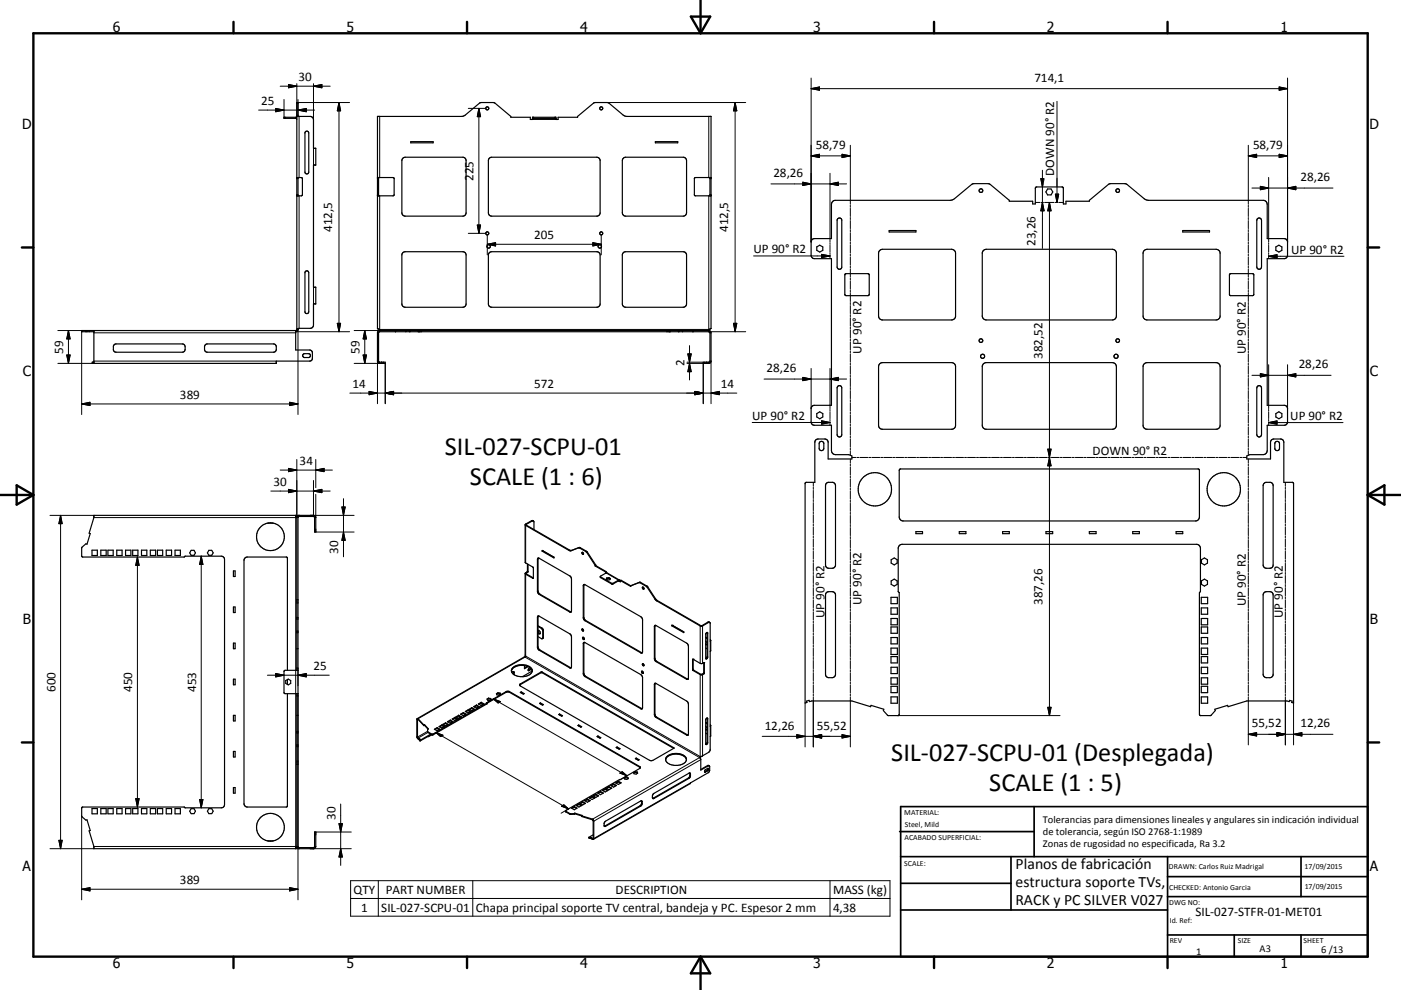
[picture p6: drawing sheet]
<svg xmlns="http://www.w3.org/2000/svg" width="420mm" height="297mm" viewBox="0 0 420 297" stroke-linecap="round" stroke-linejoin="round" font-family="sans-serif">
<g fill="none" stroke="#000" stroke-width=".36">
<path d="M89 34.9h4l.8 .4 .2 .6v8.6h.7v5h-.7v36.7h.7v5h-.7v6.3l-.2 .6-.6 .4-3.7 .1M89 35.3l-3.9-.1v.3h3.6l.3 .3M89.3 34.9v-4.1h-.3v68M91.7 39.4h.6l.3 .5v11.7a.57 .57 0 0 1-.6 .6 .57 .57 0 0 1-.6-.6v-11.7zM159.7 35.5h7M89 53.3h1.3l.4 .3-.1 5-.3 .2h-1.3M89.3 53.3v5.5M113.2 53.3h4.6l.4 .3-.1 5.1-4.9 .1M113.5 53.3v5.5M120.7 47.6l.8-.4h17.2l.8 .4 .2 .6v15.6l-.2 .7-.8 .3h-17.2l-.6-.2-.4-.8v-15.6zM123.1 42.5h6.8v.4h-6.8zM146.6 47.6l.8-.4 31.9 .1 .6 .9-.1 16.1-.9 .5-31.9-.1-.4-.2-.2-.7v-15.6z"/>
<path d="M186.8 47.6l.8-.4h17.2l.7 .2 .3 .8v15.6l-.2 .7-.8 .3h-17.2l-.6-.2-.4-.8v-15.6zM196.5 42.5h6.7v.4h-6.7zM212.8 53.3v5.5M213.2 53.3h-4.7l-.3 .3 .1 5.1 4.9 .1M314.1 56.7h1l.5 .9-.5 .9h-1l-.5-.9zM120.9 75.7l.6-.2h17.2l.7 .2 .3 .8v14.7l-.2 .6-.8 .4h-17.2l-.6-.2-.4-.8v-14.7zM146.6 75.9l.8-.4 31.9 .1 .5 .5 .1 .4-.1 15.1-.9 .6-31.9-.1-.4-.3-.2-.6v-14.7zM187 75.7l.6-.2h17.2l.7 .2 .3 .8v14.7l-.2 .6-.8 .4h-17.2l-.6-.2-.4-.8v-14.7zM244.9 74.1l.9-.5 .9 .5v1l-.9 .5-.9-.5zM249.7 60.4l.8-.3h34.4l1.3-.5 5.3-4.4 4.7-.1 .7 .2 5.7 4.8v.3h7v.8h.8v-4.7l.2-.3 7.9-.1 .3 .4v4.7h.8v-.8h7v-.3l5.9-4.9 4.7-.1 .7 .2 5.1 4.3 1.3 .5h34.4l.9 .4 .3 .8v10.3h5.3l.6 .4 .2 .6v4l-.4 .8-.6 .2h-5.1v44h5.1l.6 .2 .4 .8v4l-.2 .6-.6 .4h-5.3l-.1 8.1-.6 .6-.5 .1h-4l-.9 .4v.9h7.1v-5l.2-.6 .8-.4h2l.6 .2 .4 .8v12h2.6l.3 .4v65.8l-.5-.1 .1-.5-.8-.2-.1 .4-.7-.2h-12l-5.6 1.7-.1-.4-3.9 1.2 .1 .4-1.4 1.5-3.2-.2-.1-36.7 .3-.3v-13l-.3-.7-.9-.5-88.7 .1-.5 .4-.2 .7v13l.3 .3-.1 36.7-3.2 .2-1.5-1.5 .2-.4-3.9-1.2-.1 .4-5.6-1.7h-12l-.7 .2-.1-.4-.8 .2 .1 .5-.5 .1v-65.8l.3-.4h2.6v-12l.3-.8 .7-.2h2l.6 .2 .3 .4 .1 5.4h7.1v-.9l-.9-.4h-4l-.5-.1-.6-.6-.1-8.1h-5.3l-.6-.4-.2-.6v-4l.4-.8 .6-.2h5.1v-44h-5.1l-.6-.2-.4-.8v-4l.2-.6 .6-.4h5.3v-10.3zM251.2 65.6a.69 .69 0 0 1 .8-.1 .69 .69 0 0 1 .4 .6v14a.7 .7 0 0 1-.7 .7 .7 .7 0 0 1-.7-.7v-14zM263.7 75.2l.9-.4h20.7l.9 .4 .3 .8v18.8l-.3 .7-.9 .5h-20.7l-.7-.3-.5-.9v-18.8z"/>
<path d="M266.6 69.2h8v.4h-8zM294.7 75.2l1-.4 38.3 .1 .4 .3 .3 .8-.1 19.3-.4 .4-.7 .3-38.3-.1-.5-.4-.2-.7v-18.8zM343 75.2l.9-.4h20.7l.9 .4 .3 .8v18.8l-.3 .7-.9 .5h-20.7l-.7-.3-.5-.9v-18.8zM354.6 69.2h8v.4h-8zM377 65.6a.71 .71 0 0 1 .8-.1 .71 .71 0 0 1 .4 .6v14a.71 .71 0 0 1-.7 .7 .71 .71 0 0 1-.7-.7v-14zM382.5 74.1l.9-.5 .9 .5v1l-.9 .5-.9-.5zM25.8 99.2v.3M26.1 99.2v.3M26.7 99.2v.3M28.1 99.2v9.8M88.7 99.2h-64.2v.3h3.6M88.7 99.2v5.8l4.5 .1 .5 .7-.1 1.9-.4 .5-10.4 .1v.7h-55.2v-.3h.5"/>
<path d="M89 98.8h.3M89 98.8l-.3 .4M89 98.8h.1M89.3 98.8l-.2 .5-.4 .2M89.5 98.6l-.5 .2M89.5 98.6l-.2 .2M91.7 81.4h.6l.3 .4v11.7a.57 .57 0 0 1-.6 .6 .57 .57 0 0 1-.6-.6v-11.7zM113.8 99.5h98.7M113.8 99.5l-.3 .4v8.4l.3 .4M118.5 99.2v.3M118.6 99.2v.3M121.7 99.2v.3"/>
<path d="M125.7 99.2v.3M200.7 99.2v.3M204.6 99.2v.3M207.7 99.2v.3M207.8 99.2v.3M212.5 99.5l.3 .4v8.4l-.3 .4M213.1 98.6l-.6 .2v.7M213.1 98.6l.1-63.7h-25.6l-.7-.4-4.5-3.7h-3.9l-.6 .1-4.7 4v.3h-5.9v.6h-.6v-.6h-7v.6h-.7v-.6h-5.8v-.3l-5-4.1h-3.9l-.5 .1-4.3 3.6-.8 .4h-25.5v63.7l.6 .2v.7M213.1 98.6h.1M253.4 82.2l.3-.1 6.8 .1v6.3l-.3 .2-6.8-.1zM368.7 82.2l.3-.1 6.8 .1 .1 .3-.1 6.1h-7l-.2-.3zM27.8 108.7v.3"/>
<path d="M28 108.7v.3M34.4 103.3l20.3-.1 .7 .4 .1 1.3-.2 .5-.6 .3h-19.9l-.4-.1-.4-.5v-1.3zM61.6 103.4l.6-.2h19.8l.7 .4 .1 1.3-.2 .5-.6 .3h-19.8l-.6-.3-.3-.3v-1.3zM91 106.2l1.5-.1a.58 .58 0 0 1 .6 .6 .58 .58 0 0 1-.6 .6h-1.2a.58 .58 0 0 1-.5-.4 .58 .58 0 0 1 .2-.7zM113.8 109l-.5-.2-.1-.5v-8.4l.1-.5 .5-.2h98.7l.5 .2 .2 .5v8.4l-.2 .5-.5 .2M113.8 108.7h1.7v.3h-1.7M113.8 108.7v.3M114.4 108.7v.3M114.5 108.7v.3M115 108.7v.3M211.3 108.7v.3M211.8 108.7v.3"/>
<path d="M211.9 108.7v.3M212.5 108.7h-1.7v.3h1.7M212.5 108.7v.3M251.2 115.9a.69 .69 0 0 1 .8-.1 .69 .69 0 0 1 .4 .6v14a.7 .7 0 0 1-.7 .7 .7 .7 0 0 1-.7-.7v-14zM263.9 109l.7-.2h20.7l.7 .2 .5 1v17.6l-.3 .7-.9 .5h-20.7l-.7-.3-.5-.9v-17.6zM294.9 109l.8-.2 38.3 .1 .4 .4 .3 .7-.1 18.1-.6 .6-.5 .1-38.3-.1-.5-.4-.2-.7v-17.6zM343.2 109l.7-.2h20.7l.7 .2 .5 1v17.6l-.3 .7-.9 .5h-20.7l-.7-.3-.5-.9v-17.6zM377 115.9a.72 .72 0 0 1 .8-.1 .72 .72 0 0 1 .4 .6v14a.71 .71 0 0 1-.7 .7 .71 .71 0 0 1-.7-.7v-14zM244.9 124.1l.9-.6 .9 .6v1l-.9 .5-.9-.5zM245.8 132.6a.71 .71 0 0 1 .8-.1 .71 .71 0 0 1 .4 .6v1.4a.7 .7 0 0 1-.7 .7 .7 .7 0 0 1-.7-.7v-1.6zM382.5 132.6a.7 .7 0 0 1 .7-.1 .7 .7 0 0 1 .4 .6v1.4a.7 .7 0 0 1-.7 .7 .7 .7 0 0 1-.7-.7v-1.6zM382.5 124.1l.9-.6 .9 .6v1l-.9 .5-.9-.5z"/>
<path d="M80.2 157h1.7M88.7 154.6v.7h.3M88.7 154.9h.4M89 155.3v45.8M89.1 154.9l-.1 .4M89.7 154.6l-.6 .3M94 154.9h-4.3l-.4 .4v98.7l.4 .3h4.3M94 154.6v.3M94 154.6l.5 .2 .2 .5v4.3h-.4v-4.3l-.3-.4M94 154.6h-65.9v.7l-1.4 4.7 .4 .1-1 3.2-.3-.1-1.3 1.2v2.4l.3 .3h30.4l.3-.2h10.8l.7 .2 .3 .8-.1 73.9-.2 .3-.7 .3h-10.8l-.3-.3h-30.5l-.2 .4v2.4l1.3 1.2 .3-.1 1 3.2-.4 .1 1.4 4.7v.6h65.9M157.5 157.5l13.1 7.7 .5 .1 2.8-1 2.1 1.2 2.6 4.1M157.7 157.4v.1"/>
<path d="M157.7 157.5l13.5 7.7M159.9 156.3l-.5-.1-1.9 1.2-.1 11.3 2.5 1.5v3.2M159.9 156.3l-2.2 1.1M159.9 156.3l.2 .3v2.3M247.7 145.1l.6-.4h1.4l.6 .4 .2 .6v23.8l-.4 .8-.6 .2-1.6-.2-.4-.8v-23.8zM269.7 140.8l89.5-.1 .4 .4v14.3l-.5 .6-.7 .3h-87.9l-.7-.5-.2-.7v-14zM274.6 159.5h2v.6h-2zM287.6 159.5h2v.6h-2zM300.6 159.5h2v.6h-2zM313.6 159.5h2v.6h-2zM326.6 159.5h2v.6h-2zM339.6 159.5h2v.6h-2z"/>
<path d="M352.6 159.5h2v.6h-2zM378.9 145.1l.6-.4h1.4l.6 .4 .2 .6v23.8l-.4 .8-.6 .2-1.6-.2-.4-.8v-23.8zM27.6 165.1h1.6v1.6h-1.6zM30.2 165.1h1.6v1.6h-1.6zM32.4 165.1h1.5v1.6h-1.5zM35 165.1h1.6v1.6h-1.6zM37.6 165.1h1.6v1.6h-1.6zM39.8 165.1h1.6v1.6h-1.6zM42.4 165.1h1.6v1.6h-1.6zM45.1 165.1h1.6v1.6h-1.6zM47.2 165.1h1.6v1.6h-1.6zM49.8 165.1h1.6v1.6h-1.6z"/>
<path d="M52.5 165.1h1.6v1.6h-1.6zM57.3 165.1h.9l.4 .8-.4 .7h-.9l-.4-.7zM62.6 165.1h.9l.4 .8-.4 .7h-.9l-.4-.7zM70 171.3h.5v1.7h-.5zM157.5 172.1l2.2 1.4 .2-.1M157.7 172.1h.1M157.7 172.1l2.2 1.3M158.1 169.2v2.1l-.6 .7v25.1l-32.4 18.5M158.3 169.3v2.2l-.6 .6M161.4 167.4l.1 10.4 .3 .4 9.5 5.4M161.4 167.4l-.3 .4 .2 10.1 .4 .4 9.1 5.3 .5-.1M161.4 167.4l9.8 5.8 .1 10.3"/>
<path d="M162.5 165.1l3.6 2.1v.2l-3.6-2zM162.7 165.3l3.4 1.9M162.7 165.3l-.2 .1M162.7 165.2v.1M162.9 165.3v.1M171.2 165.2l2.5-.9 2 1.2 2.8 4.2M174.5 165.8a.29 .29 0 0 1 .4 .1 .29 .29 0 0 1-.2 .4zM174.6 165.7l.3 .5M174.9 175.4l.4-.1 16.9 9.8 .4 .9-.1 9.9h-.4l-17-9.9-.2-.7zM175.1 175.3l-.1 9.9 .3 .7 17.3 9.9M178.5 169.8l3.1 1.8M178.5 169.7v.1"/>
<path d="M178.6 169.6v.1M178.6 169.6l-.1 .1M178.6 169.7l3.1 1.8M178.6 169.7l-.1 .1M180 173v.3l3.5 1.9 2.1-1M180 173h.1M180 173v.1M180 173.1l3.5 1.9 2.1-1 .2 .2M181.6 171.6v.4M181.7 171.9l-1.7 1.1M181.7 171.9l4 2.1M181.7 171.5v.4"/>
<path d="M181.7 171.5l-.1 .1M181.9 173.6l-.1 .2M181.9 173.4v.2M182.6 173.3v.2M182.6 173.5l.3 .2M182.6 173.5l-.7 .1M182.6 173.3l.4 .3-.2 .3-.6 .1-.4-.3 .1-.3M182.6 173.3l-.7 .1M185.6 174.2v.1M185.6 174.3v.1M185.8 174.2l-.2 .2M185.8 174.2l.2 .2"/>
<path d="M186 174.1l3.1 1.8v-.1M186 174.1v.5l-.4-.2M186 174.1l.2-.1 2.9 1.8M189.1 175.8l2.9-1.1 2.2 1.3 2.9 4.2 13 7.5h.4l1.9-1.1 .4 .1M189.2 175.7l-.1 .1M191.6 174.8l2.4 1.3 2.7 4.1 13.2 7.6h.7l2.2-1.1M192.8 176.1a.3 .3 0 0 0-.2 .4 .3 .3 0 0 0 .5 .1M192.8 176.1l.3 .5M192.8 176.1l.3 .6M247.9 177.7l1.8-.2 .6 .4 .2 .6v23.8l-.2 .6-.8 .4-1.4-.1-.5-.5-.1-.4v-23.8zM267.1 179.2h1.9v1.9h-1.9zM267.2 167.9l.9-.5 .9 .5v1l-.9 .6-.9-.6z"/>
<path d="M267.2 174.3l.9-.6 .9 .6v1l-.9 .5-.9-.5zM360.2 179.2h1.9v1.9h-1.9zM360.2 174.3l.9-.6 .9 .6v1l-.9 .5-.9-.5zM360.2 167.9l.9-.5 .9 .5v1l-.9 .6-.9-.6zM379.1 177.7l1.8-.2 .6 .4 .2 .6v23.8l-.2 .6-.8 .4-1.4-.1-.4-.3-.2-.6v-23.8zM70 192.9h.5v1.7h-.5zM70 182.1h.5v1.7h-.5zM89 194.6h.3M157.2 199.7v.9l1.1-.6M158.1 199.9l-.9 .5M161.3 187.7l1.6 1.2v2.3l-.3 .4M161.3 187.9l1 .6 .4 .5-.1 2.6"/>
<path d="M161.3 189.1h.3l.4 .5v.5l-.4 .1M161.3 189.8l.3 .4M161.3 191l1.3 .6M161.4 189.1v.5M161.4 189.6h-.1M161.4 189.6l.4 .5M161.4 184.8l.1 9.8 9.8 5.7M161.4 184.8l-.3 .4 .2 9.5 9.5 5.7 .5-.1M161.4 184.8l9.8 5.7 .1 9.8M161.8 190.1l-.2 .1M162 190.1h-.2M174.6 188.7l.3 .5"/>
<path d="M174.6 188.7l-.1 .1a.33 .33 0 0 0 0 .4 .33 .33 0 0 0 .4 0M174.8 191.2l.4 .6M174.9 192.8l.4-.1 16.9 9.8 .4 .8-.1 9.4-.4-.1-17-9.8-.2-.7zM175.1 192.7l-.1 9.3 .3 .7 17.3 9.9M192.8 199.1l.3 .5M196.4 187.6l-.2 .4 .1 10.1 9.6 5.7 .4-.1M196.4 187.6l9.7 5.6 .3 .7-.1 9.8M196.4 187.6l.1 10.4 9.8 5.7M201.4 187.5l3.6 2.1v.2l-3.6-2zM201.4 187.8l.2-.2 3.4 2M207.8 197.8l.1 3.1 2.4 1.4 .7-.5v-3M207.8 197.8h-.2l.1 3.2 2.4 1.4h.5l.6-.5-.1-3.1"/>
<path d="M207.8 197.8l2.3 1.3 .9-.3M211 198.8h.1M211.1 198.8h.1M211.6 192.4h.1M211.6 193l.2 .3M211.6 193.4h.1M211.6 194.4l.4 .2M211.6 191.3l.4 .3M211.6 191.1l.4 .3M211.6 192.4l.4 .5M211.8 193.3l-.2 .1M211.9 189.7l-.3 .5v7.4"/>
<path d="M211.9 189.7l.3 .2v7.2a.4 .4 0 0 1-.2 .5 .4 .4 0 0 1-.4 0M212 189.7v7.3l-.4 .6M212 193.3h-.2M212 193.4h-.4M212.8 186.7l.1 5.6 .2-.1M212.9 191.9l.2 .2-.2 25.8 .2-.2M267.1 182.4h1.9v1.9h-1.9zM267.1 185.6h1.9v1.9h-1.9zM267.1 188.1h1.9v1.9h-1.9zM267.1 191.3h1.9v1.9h-1.9zM267.1 194.4h1.9v1.9h-1.9zM267.1 197h1.9v1.9h-1.9z"/>
<path d="M360.2 182.4h1.9v1.9h-1.9zM360.2 185.6h1.9v1.9h-1.9zM360.2 188.1h1.9v1.9h-1.9zM360.2 191.3h1.9v1.9h-1.9zM360.2 194.4h1.9v1.9h-1.9zM360.2 197h1.9v1.9h-1.9zM70 203.8h.5v1.6h-.5zM70 214.6h.5v1.7h-.5zM85.7 204.2l.7-.5 .8 .5v.8l-.8 .5-.7-.5zM86.2 201.1l-.1-33.8-.3-.2-12.1 .1-.5 .9v73l.5 .9 12.1 .1 .3-.2 .1-33.8M86.2 203.9v1.4M89 208.1v45.9"/>
<path d="M89 214.6h.3M89 200.4h.3M89 208.8h.3M89.3 201.1h-3.8l-.4 .4 .1 6.4 .3 .2h3.8M125.3 215.6l1.8 1.9M125.3 215.6v.2M125.3 215.8l1.8 1.9M125.3 215.6l-.3 .2v5.2l.3 .6M125.3 215.8l-.1 .1v5.2l.1 .3M127.1 217.5v.2M127.3 217.4l1.2 1.3-.3 .1v.9l1.6 .8 16.2-9.3v-.4l5.7-3.3 .9-.1 39.2 22.6 .2 .4M127.3 217.4l-.2 .1"/>
<path d="M127.3 217.4v.2M127.3 217.6l1 1.1M127.3 217.6l-.2 .1M128.2 219.5l1.6 .7 21.9-12.5 .9-.1 39.4 22.8M130.2 218.8l.9-.5 .8 .5-.8 .5zM131.1 218.5l-.7 .4M131.1 218.3v.2M131.1 218.5l.6 .4M131.6 218l.9-.5 .8 .5-.8 .5zM131.6 218.8l-.6 .4M132.5 217.7l.6 .4M132.5 217.7l-.7 .4"/>
<path d="M132.5 217.5v.2M132.8 217.3l.8-.5 .8 .5-.8 .5zM133.1 218l-.7 .4M133.6 217.1l-.7 .3M133.6 217.1l.6 .3M133.6 216.8v.3M134.1 216.5l.9-.5 .9 .5-.9 .5zM134.2 217.4l-.7 .4M135 216.2l.7 .4M135 216.2l-.7 .4M135 216v.2M135.6 215.7l.8-.5 .8 .5-.8 .5z"/>
<path d="M135.6 216.6l-.7 .3M136.4 215.4l-.7 .4M136.4 215.4l.7 .4M136.4 215.2v.2M136.7 215.1l.8-.5 .9 .5-.9 .5zM137 215.8l-.7 .3M137.5 214.8l.7 .4M137.5 214.8l-.6 .4M137.5 214.6v.2M138.1 214.3l.8-.5 .9 .5-.9 .4zM138.1 215.1l-.7 .4M138.9 214l-.6 .4"/>
<path d="M138.9 214l.7 .4M138.9 213.8v.2M139.5 213.4l.8-.4 .9 .4-.9 .5zM139.5 214.3l-.7 .4M140.3 213.2l-.6 .3M140.3 213.2l.7 .3M140.3 213v.2M140.6 212.8l.9-.5 .8 .5-.8 .5zM140.9 213.5l-.7 .4M141.5 212.5l.6 .4M141.5 212.5l-.7 .4M141.5 212.3v.2"/>
<path d="M142 212l.9-.5 .8 .5-.8 .5zM142 212.8l-.6 .4M142.9 211.7l-.7 .4M142.9 211.7l.6 .4M142.9 211.5v.2M143.4 211.2l.9-.5 .8 .5-.8 .5zM143.4 212l-.6 .4M144.3 210.9l-.7 .4M144.3 210.9l.6 .4M144.3 210.7v.2M144.8 211.2l-.6 .4M146 211h.1"/>
<path d="M146.5 209.5v.2M146.5 209.5l-.5 .2 .2 .4 .6 .1 .5-.3-.2-.3M146.5 209.5l.6 .1M146.5 209.7l.6 .1M146.5 209.7l-.4 .2M147.1 209.8l.1 .2M147.1 209.6v.2M147.2 209.9l-.5 .3M149.3 207.8l-.5 .3 .2 .4 .6 .1 .5-.3-.2-.4M149.3 207.8l.6 .1M149.3 208l.6 .1M149.3 208l-.4 .3"/>
<path d="M149.3 207.8v.2M149.9 208.1l.1 .2M149.9 207.9v.2M150 208.3l-.5 .2M153.3 201.3a2.71 2.71 0 0 1 3.3-1.9 2.39 2.39 0 0 1 2.9 2.1 3.9 3.9 0 0 1-5.3 .9M153.3 201.3l.4 .7 .5 .4M153.4 201.7l.7-.1v.8M153.9 201.5l.1 .8M155.8 205.6l.2-.4 6.5-3.6 39.5 22.7M155.8 205.6l38.9 22.5h1.1l6.2-3.6M155.8 205.6l6.7-3.8 39.5 22.7M156 207.7l.3-.1 .9 .5-.3 .1z"/>
<path d="M156.3 207.8h-.1M156.3 207.6v.2M156.3 207.8l.7 .4M158.9 200.3l-.4 .4-.1 .4M159.2 200.6l.4 .7-3 1.7M159.2 200.6a4.1 4.1 0 0 0-5.8 .5l-.1 .2M159.2 200.6l-.8 .5M159.3 200.8l-.7 .4-.2-.1M161.8 211l.2-.1 .9 .5-.3 .1zM162 211.1h-.1M162 210.9v.2M162 211.1l.7 .4"/>
<path d="M167.5 214.4l.3-.2 .8 .5-.2 .2zM167.8 214.4l-.1 .1M167.8 214.2v.2M167.8 214.4l.7 .4M173.2 217.7l.3-.2 .9 .5-.3 .2zM173.5 217.7l.7 .4M173.5 217.7l-.1 .1M173.5 217.5v.2M192.5 201.4l.4 .6M196.4 205l-.2 .4v9l.2 .6 9.6 5.6 .3-.1M196.4 205l9.7 5.6 .3 .6-.1 9.3M196.4 205v9.3l.2 .6 9.7 5.6"/>
<path d="M211.6 218.6l.2 .3M211.6 218.9v.1M211.6 217.9h.1M211.6 219.9l.4 .3M211.6 216.9l.4 .3M211.6 216.7l.4 .2M211.6 217.9l.4 .5M211.7 215.6l.3-.2 .2 .3v7.1a.42 .42 0 0 1-.2 .4 .42 .42 0 0 1-.4 .1zM211.8 218.9l-.2 .1M212 215.4v7.3l-.4 .6M212 218.9h-.2M212 218.9l-.4 .1"/>
<path d="M212.9 217.5l.2 3.3-.2 4.4-.5 .5-2 1.2-.5 .1-.2 .3 .4 .6v3.1l2.5-1.2M267.1 203.4h1.9v1.9h-1.9zM267.1 209.1h1.9v1.9h-1.9zM267.1 200.2h1.9v1.9h-1.9zM267.1 205.9h1.9v1.9h-1.9zM360.2 203.4h1.9v1.9h-1.9zM360.2 200.2h1.9v1.9h-1.9zM360.2 205.9h1.9v1.9h-1.9zM360.2 209.1h1.9v1.9h-1.9zM70 225.4h.5v1.7h-.5zM70 236.3h.5v1.7h-.5zM125.3 221.4v.2"/>
<path d="M125.3 221.4l.2 .3M125.3 221.6l.2 .3M125.5 221.7v.2M125.8 221.8l.1 .1M125.8 221.6l.2 .3h-.2M125.8 221.6v.2M125.8 221.9l.1 .4M125.8 221.8l-.3 .1M125.8 221.6l-.3 .1M125.8 221.9l.1 .2M125.9 222.1v.2M129.1 220.2l-3.2 1.9"/>
<path d="M129.3 220.4l-3.4 1.9M176.1 239.9l-.7 .4M176.1 239.9l.7 .4M176.1 239.7v.2M176.7 239.4l.8-.5 .9 .5-.9 .5zM177.5 239.1l-.6 .4M177.5 239.1l.7 .4M177.5 238.9v.2M177.8 238.7l.8-.5 .9 .5-.9 .5zM178.6 238.4l-.6 .4M178.6 238.4l.7 .4M178.6 238.2v.2"/>
<path d="M179 221l.3-.2 .8 .5-.2 .2zM179.2 237.9l.8-.5 .9 .5-.9 .5zM179.3 221l-.1 .1M179.3 220.8v.2M179.3 221l.6 .4M180 237.6l-.6 .4M180 237.6l.7 .4M180 237.4v.2M180.6 237.1l.8-.5 .9 .5-.9 .5zM181.4 236.8l-.6 .4M181.4 236.8l.7 .4M181.4 236.6v.2"/>
<path d="M181.7 236.5l.9-.5 .8 .5-.8 .4zM182.6 236.2l-.7 .4M182.6 236.2l.6 .4M182.6 236v.2M183.1 235.6l.9-.4 .8 .4-.8 .6zM184 235.4l-.7 .4M184 235.4l.6 .4M184 235.2v.2M184.5 234.9l.9-.5 .8 .5-.8 .4zM184.7 224.3l.3-.2 .9 .5-.3 .2zM185 224.3l.7 .4M185 224.3l-.1 .1"/>
<path d="M185 224.1v.2M185.4 234.6l-.7 .4M185.4 234.6l.6 .4M185.4 234.4v.2M187.6 233.1l-.5 .3 .2 .3 .6 .1 .5-.2-.2-.4M187.6 233.1l.6 .1M187.6 233.3l.6 .1M187.6 233.3l-.4 .3M187.6 233.1v.2M188.2 233.4l.1 .2M188.2 233.2v.2M190.4 231.5l-.5 .3 .2 .3 .6 .1 .5-.2-.2-.4"/>
<path d="M190.4 231.5l.6 .1M190.4 231.7l.6 .1M190.4 231.7l-.4 .2M190.4 231.5v.2M190.5 227.6l.2-.2 .9 .5-.2 .2zM190.7 227.6l.8 .4M190.7 227.6v.1M190.7 227.4v.2M191 231.8l.1 .2M191 231.6v.2M192 230.4l-22.5 12.9M195.8 238.2l10.8-6.2h.4v.9l-.4 .6-10.7 6.1-.3-.3z"/>
<path d="M199.6 227.9a3.6 3.6 0 0 1 5.1-1.2l.8 .5 .3 .7M199.9 227a4.3 4.3 0 0 1 5.8 .4 1.75 1.75 0 0 1-1.7 2.1 3.7 3.7 0 0 1-4.4-1.3v-.5zM202 224.3v.1M202 224.4v.1M206.8 231.9v.9l-.4 .6-10.7 6.1M210.1 227l-.2 .4M212.2 230.5l-.8 .5-.2 .5M212.2 230.5l.2 .3-.3 .5-.7 .4-.2-.2M212.3 230.5l-.1 .5-1 .6M212.6 229.8l-.5-.1-2 1.1M212.6 229.8l.2 1.3-.4 .7-34.5 20M27.6 242.6h1.6v1.6h-1.6z"/>
<path d="M30.2 242.6h1.6v1.6h-1.6zM32.4 242.6h1.5v1.6h-1.5zM35 242.6h1.6v1.6h-1.6zM37.6 242.6h1.6v1.6h-1.6zM39.8 242.6h1.6v1.6h-1.6zM42.4 242.6h1.6v1.6h-1.6zM45.1 242.6h1.6v1.6h-1.6zM47.2 242.6h1.6v1.6h-1.6zM49.8 242.6h1.6v1.6h-1.6zM52.5 242.6h1.6v1.6h-1.6zM57.3 242.6h.9l.4 .8-.4 .7h-.9l-.4-.7zM62.6 242.6h.9l.4 .8-.4 .7h-.9l-.4-.7z"/>
<path d="M80.2 252.3h1.7M88.7 254.3h.4M89 254h-.3v.6M89 254l.1 .3M89.1 254.3l.6 .3M94 254.3v.3M94 254.3l.3-.3v-4.4h.4v4.4l-.2 .4-.5 .2M169.5 243.3l.1 .2a2.71 2.71 0 0 0 2.6 .8M169.5 243.3h.1M169.6 243.3a2.71 2.71 0 0 0 2.6 .8M171.3 242.5l.9-.5 .8 .5-.8 .4zM172.2 242.2l-.7 .4"/>
<path d="M172.2 242v.2M172.2 242.2l.6 .4M172.2 244.1v.2M172.3 244.2l5.4 1.6M172.3 244l2.2 .6-.1 .4 3.3 1M172.3 244l-.1 .1M172.3 244.2l-.1 .1M172.3 244v.2M172.7 241.6l.9-.4 .8 .4-.8 .5zM173.6 241.4l-.7 .3M173.6 241.4l.6 .3M173.6 241.2v.2"/>
<path d="M173.9 241l.8-.5 .8 .5-.8 .5zM174.7 240.7l-.7 .4M174.7 240.7l.6 .4M174.7 240.5v.2M175.2 240.2l.9-.5 .9 .5-.9 .5zM176.5 251.2l.3 .1M176.5 251.2l.3 .3M176.8 251.3v.2M177 251.4l-.2 .1M177 251.2v.2M177 251.2l-.2 .1M177 251.4l.3 .1"/>
<path d="M177 251.2l.4 .1-.1 .2M177.3 251.5v.2l.4 .1M177.3 251.5l.4 .1M177.7 245.8v.2M177.7 251.6v.2M177.7 245.8l.3 .6-.1 5.4M177.7 246l.1 .3v5.2l-.1 .1M177.7 251.8h.2M177.8 250.5l-1.3 .7M192.3 240.3l.2 .1v.7l-.3 .7-10.6 6.1h-.4M192.3 240.3l-10.7 6.1-.5 .6 .1 .9M192.3 240.3v.8l-.3 .6-10.8 6.2"/>
<circle cx="146.1" cy="32.5" r=".46"/>
<circle cx="180.3" cy="32.5" r=".46"/>
<circle cx="294.1" cy="57.2" r=".54"/>
<circle cx="335.1" cy="57.2" r=".54"/>
<circle cx="146.1" cy="70" r=".45"/>
<circle cx="146.5" cy="73.9" r=".52"/>
<circle cx="179.8" cy="73.9" r=".52"/>
<circle cx="180.2" cy="70" r=".46"/>
<circle cx="294.1" cy="102.2" r=".54"/>
<circle cx="294.6" cy="106.9" r=".62"/>
<circle cx="334.6" cy="106.9" r=".61"/>
<circle cx="335.1" cy="102.2" r=".55"/>
<circle cx="262.3" cy="146.8" r="5"/>
<circle cx="366.9" cy="146.8" r="5"/>
<circle cx="81.1" cy="161" r="4.2"/>
<circle cx="175" cy="191.5" r=".32"/>
<circle cx="192.9" cy="199.4" r=".29"/>
<circle cx="192.7" cy="201.7" r=".32"/>
<circle cx="81.1" cy="248.2" r="4.2"/>
</g>
<g fill="none" stroke="#000" stroke-width=".3">
<path d="M77.5 33h16.8M82.7 32.5l2.4 .5-2.4 .5zM84 25.9h15M85.1 29.9v5.3M85.5 35.2v.3M86.5 25.4l2.5 .5-2.5 .4zM88.7 35.2v.3M89 34.5h.3M89 30.9h.3M89 25.1v9.8M89.3 30.8h15.5M89.3 29.9v5"/>
<path d="M89.3 33l2.5-.5v1zM89.7 34.9v18.4M94 25.1v10.8M94 25.9l2.5-.5v.9zM101.6 30.8v68.7M101.6 30.8l.5 2.5h-1zM113.8 34.9v18.4M140.4 32.5h5.2M143.6 32.5v37.5M143.6 32.5l.5 2.5h-1zM159.7 35.8h7M160 35.2v.3"/>
<path d="M166.3 35.2v.3M182 30.8h41.6M212.5 34.9v18.4M220.4 30.8l.5 2.5h-1zM220.4 30.8v68.7M243.2 23.4v49.2M243.2 26.6l2.5-.5v1zM243.2 26.6h142.8M316.9 30.4v30.3M383.5 26.1l2.5 .5-2.5 .5zM386 23.4v49.2M89 53.6h.3"/>
<path d="M89 58.4h.3M89.7 58.8v39.7M94 44.5v5M113.2 53.6h.3M113.2 58.4h.3M113.8 58.8v40h98.7v-40M212.8 53.6h.4M212.8 58.4h.4M231.1 55.2h22.7M240.7 54.7l2.5 .5-2.5 .5zM243.2 46.8h11.7M243.2 46.8l2.5-.5v1z"/>
<path d="M248.8 52v20.6M248.8 55.2l2.5-.5v1zM252.4 46.3l2.5 .5-2.5 .5zM254.9 43.6v17.7M312.5 51.1v23.4M312.7 53.6h-.7l.5 2.5 .2-1M316.4 58.2h1l-.5 2.5zM374.3 43.6v17.7M374.3 46.8l2.4-.5v1zM374.3 46.8h11.7M375.3 56.4h24.3M377.9 55.9l2.5 .5-2.5 .5z"/>
<path d="M380.4 53.2v19.4M383.5 46.3l2.5 .5-2.5 .5zM386 56.4l2.5-.5v1zM140.4 70h5.2M143.1 67.5h1l-.5 2.5zM146.1 73.3h34.2M146.1 73.3l2.5-.5v1zM146.1 70.5v6M177.7 72.8l2.6 .5-2.6 .5zM180.3 70.5v6M225.9 76.8h22.9M246.3 76.3l2.5 .5-2.5 .5z"/>
<path d="M248.8 72.9v.4M248.8 73.6v2M248.8 75.9v.4M248.8 76.6v1M254.9 61.6v.6M254.9 62.5v2.4M254.9 65.3v.6M254.9 66.2v2.4M254.9 68.9v.6M254.9 69.8v2.4M254.9 72.5v.7M254.9 73.4v2.5"/>
<path d="M254.9 76.2v.6M254.9 77.1v2.4M254.9 79.8v.6M310.4 60.7h1.4M312.1 60.7h.8M312.5 60.7l.5 2.6h-1zM313.2 60.7h2.8M314.6 60.7v154M314.6 60.7l.5 2.6h-1zM316.3 60.7h.7M317.4 60.7h1.4M374.3 61.6v.6"/>
<path d="M374.3 62.5v2.4M374.3 65.3v.6M374.3 66.2v2.4M374.3 68.9v.6M374.3 69.8v2.4M374.3 72.5v.7M374.3 73.4v2.5M374.3 76.2v.6M374.3 77.1v2.4M374.3 79.8v.6M380.4 72.9v.4M380.4 73.6v2"/>
<path d="M380.4 75.9v.4M380.4 76.6v1M380.4 76.9h22.5M380.4 76.9l2.5-.5v1zM17.3 99.2h10.8M20.5 99.2v9.8M20.5 99.2l.5 2.5h-1zM24.5 99.2v25.2M24.6 99.2v.3M28.1 99.9h60.6M88.7 99.5h16.1M89.3 98.8v25.6"/>
<path d="M94 86.2v5M101.1 97h1l-.5 2.5zM106.2 99.2h7.6M109.4 99.2l.5 2.5h-1zM109.4 99.2v9.8M113.2 99.9h.3M122.7 99.2v.3M123 99.2v.3M125.3 99.2v.3M126.4 99.2v.3M199.9 99.2v.3M201 99.2v.3"/>
<path d="M203.3 99.2v.3M203.6 99.2v.3M212.5 99.5h11.1M212.8 99.9h.4M219.9 97h1l-.5 2.5zM254.9 80.7v2.5M254.9 83.5v.6M254.9 84.4v2.4M254.9 87.1v.6M254.9 88v2.5M254.9 90.8v.6M254.9 91.7v2.4"/>
<path d="M254.9 94.4v.6M254.9 95.3v2.4M254.9 98v.6M254.9 98.9v2.5M374.3 80.7v2.5M374.3 83.5v.6M374.3 84.4v2.4M374.3 87.1v.6M374.3 88v2.5M374.3 90.8v.6M374.3 91.7v2.4M374.3 94.4v.6"/>
<path d="M374.3 95.3v2.4M374.3 98v.6M374.3 98.9v2.5M17.3 109h10.8M20 106.5h1l-.5 2.5zM28.1 108.3h54.7M104.9 117.9h116M106.2 109h7.6M108.9 106.5h1l-.5 2.5zM110.7 117.4l2.5 .5-2.5 .5zM113.5 108.3h-.3v12.8M115.5 117.9l2.5-.5v1z"/>
<path d="M115.5 109v12.1M206 109h4.8v12.1M206 108.7h4.8M206.2 106.2h1l-.5 2.5zM206.7 103.7v10.3M206.7 109l.5 2.5h-1zM208.3 117.4l2.5 .5-2.5 .5zM212.8 108.3h.4v12.8M213.2 117.9l2.5-.5v1zM229.1 113.7h24.7M240.7 113.2l2.5 .5-2.5 .5zM243.2 110.5v12.1"/>
<path d="M248.8 110.5v12.1M248.8 113.7l2.5-.5v1zM254.9 101.7v.6M254.9 102.6v2.4M254.9 105.3v.6M254.9 106.2v2.5M254.9 109v.6M254.9 109.9v2.4M254.9 112.6v.6M254.9 113.5v2.5M254.9 116.3v.6M254.9 117.2v2.4"/>
<path d="M254.9 119.9v.6M374.3 101.7v.6M374.3 102.6v2.4M374.3 105.3v.6M374.3 106.2v2.5M374.3 109v.6M374.3 109.9v2.4M374.3 112.6v.6M374.3 113.5v2.5M374.3 116.3v.6M374.3 117.2v2.4M374.3 119.9v.6"/>
<path d="M375.3 112.6h23.8M377.9 112.1l2.5 .5-2.5 .5zM380.4 109.4v13.2M386 112.6l2.5-.5v1zM386 109.4v13.2M24.5 121.2h64.8M24.5 121.2l2.5-.5v1zM86.8 120.7l2.5 .5-2.5 .5zM89 137.9v17.4h.3M94.7 137.9v8.4M225.5 126.8h23.3M246.3 126.2l2.5 .6-2.5 .5z"/>
<path d="M248.8 122.8v.5M248.8 123.6v2M248.8 125.8v.5M248.8 126.6v1M254.9 120.8v2.4M254.9 123.5v.6M254.9 124.4v2.5M254.9 127.2v.6M254.9 128.1v2.4M254.9 130.8v.6M254.9 131.7v2.5M254.9 134.5v.6"/>
<path d="M254.9 135.4v1.2M254.9 137.7v1.2M254.9 139.2v.6M255.4 137.2h1.2M256.9 137.2h.6M257.8 137.2h2.4M260.5 137.2h.6M261.4 137.2h2.4M264.1 137.2h.6M264.9 137.2h2.5M267.6 137.2h.7M268.6 137.2h2.3"/>
<path d="M271.2 137.2h.6M272.1 137.2h2.4M274.8 137.2h.6M275.7 137.2h2.4M278.4 137.2h.6M279.3 137.2h2.4M282 137.2h.6M282.9 137.2h2.4M285.6 137.2h.6M286.5 137.2h2.4M289.2 137.2h.6M290.1 137.2h2.4"/>
<path d="M292.8 137.2h.6M293.7 137.2h2.4M296.3 137.2h.7M297.3 137.2h2.3M300 137.2h.5M300.8 137.2h2.4M303.5 137.2h.6M304.4 137.2h2.4M307.1 137.2h.6M308 137.2h2.4M310.7 137.2h.6M311.6 137.2h2.4"/>
<path d="M314.1 134.8h1l-.5 2.4zM314.3 137.2h.6M314.6 137.2l.5 2.6h-1zM315.2 137.2h2.4M317.9 137.2h.6M318.8 137.2h2.4M321.5 137.2h.6M322.4 137.2h2.4M325.1 137.2h.6M326 137.2h2.4M328.7 137.2h.5M329.5 137.2h2.4"/>
<path d="M332.2 137.2h.6M333.1 137.2h2.4M335.8 137.2h.6M336.7 137.2h2.4M339.4 137.2h.6M340.3 137.2h2.4M343 137.2h.6M343.9 137.2h2.4M346.6 137.2h.6M347.5 137.2h2.4M350.2 137.2h.6M351.1 137.2h2.4"/>
<path d="M353.8 137.2h.6M354.7 137.2h2.4M357.4 137.2h.5M358.3 137.2h2.3M360.9 137.2h.7M361.8 137.2h2.4M364.5 137.2h.6M365.4 137.2h2.4M368.1 137.2h.6M369 137.2h2.4M371.7 137.2h.6M372.6 137.2h1.2"/>
<path d="M374.3 120.8v2.4M374.3 123.5v.6M374.3 124.4v2.5M374.3 127.2v.6M374.3 128.1v2.4M374.3 130.8v.6M374.3 131.7v2.5M374.3 134.5v.6M374.3 135.4v1.2M374.3 137.7v1.2M374.3 139.2v.6M380.4 122.8v.5"/>
<path d="M380.4 123.6v2M380.4 125.8v.5M380.4 126.6v1M380.4 126.8l2.5-.5v1zM380.4 126.8h22.3M15 154.6h13.1M18.2 154.6v100M18.2 154.6l.4 2.5h-.9zM28.1 155.3h60.6v98.7h-60.6M81.2 147.3h17.8M84 141h15.7M86.5 140.5l2.5 .5-2.5 .5z"/>
<path d="M86.5 146.8l2.5 .5-2.5 .5zM89.7 154.6v.3M94 144.2v10.7M94 147.3l2.5-.5v1zM94.3 158.8h.4M94.7 148.3v7h-.4M94.7 159.6h11.5M94.7 141l2.5-.5v1zM102.5 152.1h1l-.5 2.5zM103 149.6v17.4M103 159.6l.5 2.5h-1zM106.2 154.6h-13.2v.3"/>
<path d="M157.6 157.2l.2 .1-.2 .3v11.3M159.4 156.2l.1 .1M243.8 144.7v1.2M243.8 146.2v.6M243.8 147.1v2.5M243.8 149.9v.6M243.8 150.8v2.4M243.8 153.5v.6M243.8 154.4v2.5M243.8 157.2v.6M243.8 158.1v2.4M254.9 140.1v2.4"/>
<path d="M254.9 142.8v.6M254.9 143.7v2.5M254.9 146.5v.6M254.9 147.4v2.4M254.9 150.1v.6M254.9 151v2.4M254.9 153.7v.6M254.9 154.6v2.5M254.9 157.4v.6M254.9 158.3v2.4M374.3 140.1v2.4M374.3 142.8v.6"/>
<path d="M374.3 143.7v2.5M374.3 146.5v.6M374.3 147.4v2.4M374.3 150.1v.6M374.3 151v2.4M374.3 153.7v.6M374.3 154.6v2.5M374.3 157.4v.6M374.3 158.3v2.4M385.4 144.7v1.2M385.4 146.2v.6M385.4 147.1v2.5"/>
<path d="M385.4 149.9v.6M385.4 150.8v2.4M385.4 153.5v.6M385.4 154.4v2.5M385.4 157.2v.6M385.4 158.1v2.4M41.2 167.1v75M41.2 167.1l.5 2.5h-1zM60.3 166.9v75.5M60.3 166.9l.5 2.4h-1zM89 179.8h.3M157.6 172.3v24.5l52.3 30.2v-24.6"/>
<path d="M157.8 172v.2M158 171.7l.1 .1M158.1 171.3l.2 .2M159.9 173.4l-.2 .1M161.3 167.7l-.2 .1M161.3 177.3l-.2 .1M161.8 178.2l-.1 .1M170.8 165.1l-.2 .1M171.4 165.1l-.2 .1M173.7 164.2l-.2 .1M173.9 164.3l-.1 .1M175 175.6l-.1 .1"/>
<path d="M175.8 165.4l-.1 .1M176.1 165.7l-.2 .1M180 173.1v.2M181.7 171.9l3.7 2.1 .2 .4M183.4 175v.2M183.8 175v.2M191.8 174.7l-.2 .1M192.1 174.7l-.2 .1M193.9 175.8l-.1 .1M194.2 176.1l-.2 .1M196.5 179.6l-.2 .1M243.8 160.8v.6"/>
<path d="M243.8 161.7v2.4M243.8 164.4v.7M243.8 165.4v2.4M243.8 168.1v.6M243.8 169v2.4M243.8 171.7v.6M243.8 172.7v2.4M243.8 175.4v.6M243.8 176.3v2.4M243.8 179v.6M243.8 179.9v2.5M254.9 161v.6"/>
<path d="M254.9 161.9v2.4M254.9 164.6v.6M254.9 165.5v2.5M254.9 168.3v.6M254.9 169.2v2.4M254.9 171.9v.6M254.9 172.8v2.4M254.9 175.5v.6M254.9 176.4v2.4M254.9 179.2v.5M374.3 161v.6M374.3 161.9v2.4"/>
<path d="M374.3 164.6v.6M374.3 165.5v2.5M374.3 168.3v.6M374.3 169.2v2.4M374.3 171.9v.6M374.3 172.8v2.4M374.3 175.5v.6M374.3 176.4v2.4M374.3 179.2v.5M385.4 160.8v.6M385.4 161.7v2.4M385.4 164.4v.7"/>
<path d="M385.4 165.4v2.4M385.4 168.1v.6M385.4 169v2.4M385.4 171.7v.6M385.4 172.7v2.4M385.4 175.4v.6M385.4 176.3v2.4M385.4 179v.6M385.4 179.9v2.5M89 180.9h.3M89 185.2h.3M89 189.3h.3"/>
<path d="M89 189.8h.3M89 185.8h.3M161.3 185.1l-.2 .1M161.3 194.1l-.2 .1M161.8 195l-.1 .1M162.4 188.4l-.1 .1M162.9 191.2l-.2 .1M162.9 189.2l-.2 .1M171 183.5l-.2 .1M175 193l-.1 .1M175 185.2l-.1 .1M175.6 186.1l-.2 .1"/>
<path d="M192.3 195.8l-.2 .1M196.4 187.9l-.2 .1M196.4 197.5l-.2 .1M196.9 198.4l-.2 .1M197.1 180.2l-.2 .1M207.8 197.8l-.2 .1M210.1 187.7l-.2 .1v11.2M210.5 187.7l.1 .1v11.2M211 198.8l.2 .1M212 197l.2 .1M212 189.8l.2 .1M212.2 186.6l.2 .1"/>
<path d="M212.9 192.3v3.1M243.8 182.7v.6M243.8 183.6v2.4M243.8 186.3v.6M243.8 187.2v2.4M243.8 189.9v.7M243.8 190.9v2.4M243.8 193.6v.6M243.8 194.5v2.4M243.8 197.2v.7M243.8 198.2v2.4M254.9 180v2.5"/>
<path d="M254.9 182.8v.6M254.9 183.7v2.4M254.9 186.4v.6M254.9 187.3v2.4M254.9 190v.6M254.9 190.9v2.5M254.9 193.7v.6M254.9 194.6v2.4M254.9 197.3v.6M254.9 198.2v2.4M374.3 180v2.5M374.3 182.8v.6"/>
<path d="M374.3 183.7v2.4M374.3 186.4v.6M374.3 187.3v2.4M374.3 190v.6M374.3 190.9v2.5M374.3 193.7v.6M374.3 194.6v2.4M374.3 197.3v.6M374.3 198.2v2.4M385.4 182.7v.6M385.4 183.6v2.4M385.4 186.3v.6"/>
<path d="M385.4 187.2v2.4M385.4 189.9v.7M385.4 190.9v2.4M385.4 193.6v.6M385.4 194.5v2.4M385.4 197.2v.7M385.4 198.2v2.4M80.2 202.6h18.5M82.7 202.1l2.4 .5-2.4 .5zM89 219.9h.3M89 219.4h.3M89.3 200.4v5.4"/>
<path d="M89.3 208.1v61.9M89.3 202.6l2.5-.5v1zM125 215.8h.3M125.3 215.6l32.1-18.5 52.3 30.2-32 18.5M128.2 219.4l-3 1.7-.2-.1M128.2 219.5v.2M128.3 219.7l-3 1.7M130.7 219.8l39.7 22.9M130.7 219.8l2.1 .8-.7 .4zM130.7 219.8l-2.3 1.3M146 211v.2M146 210.8v.2"/>
<path d="M147.9 209.7l40.1 23M147.9 209.7l2.2 .8-.8 .4zM147.9 209.7l-2.2 1.3M151.7 207.5v.2M152.8 207.5v.2M154 201.7l.1 .1M154 202.2l.1 .1M156 205.2v.2M158.5 201.1l.2 .1M159.1 200.7l.2 .1M162.2 201.6v.2M162.5 201.6v.2"/>
<path d="M171 200.3l-.2 .1M175 202l-.1 .1M175.6 202.9l-.2 .1M192.3 212.5l-.2 .1M196.4 214.3l-.2 .1M196.4 205.3l-.2 .1M196.9 215.2l-.2 .1M206 203.7l-.1 .1M207.8 200.8l-.2 .1M208 201.1l-.2 .1M210.6 202.4v24.4M210.8 202.1l.2 .1"/>
<path d="M211 201.8l.2 .1M212 215.6l.2 .1M212.9 217.9v3M241.4 210.9v13.2M243.8 200.9v.6M243.8 201.8v2.4M243.8 204.5v.6M243.8 205.4v2.5M243.8 208.2v.6M243.8 209.1v15M254.9 200.9v.6M254.9 201.8v2.4"/>
<path d="M254.9 204.6v.6M254.9 205.5v2.4M254.9 208.2v.6M254.9 209.1v15M269.2 214.7h48.6M314.1 212.2h1l-.5 2.5zM374.3 200.9v.6M374.3 201.8v2.4M374.3 204.6v.6M374.3 205.5v2.4M374.3 208.2v.6M374.3 209.1v14.4"/>
<path d="M382.9 219.8l2.5 .5-2.5 .5zM385.4 200.9v.6M385.4 201.8v2.4M385.4 204.5v.6M385.4 205.4v2.5M385.4 208.2v.6M385.4 209.1v14.4M387.8 210.9v12.6M40.7 239.6h1l-.5 2.5zM59.8 239.9h1l-.5 2.5zM89 228.3h.3M89 229.4h.3"/>
<path d="M89 224h.3M89 223.5h.3M129.5 220.2v.3M129.8 220.2v.3M185.8 231.9l.8-.4 1.4 1.2zM188 232.7l-2.3 1.3M191.8 230v.2M195.9 239.5l.2 .1M202 224.3v.2M206 220.4l-.1 .1M206.4 233.4l.2 .1M206.8 232.6l.2 .1"/>
<path d="M206.8 232.1l.2 .1M207 234.9l-29 16.7h-.3M210.1 227.9l-32.1 18.5-.2-.1M211.3 231.5l.2 .1M212 231.2l.1 .1M212 222.7l.2 .1M212.1 229.7l.2 .1M228.5 220.9h26.4M238.9 220.4l2.5 .5-2.5 .5zM243.8 220.9l2.5-.5v1zM252.4 220.4l2.5 .5-2.5 .5zM374.3 220.3h25.3"/>
<path d="M374.3 220.3l2.4-.5v1zM387.8 220.3l2.5-.5v1zM15 254.6h13.1M17.7 252.1h.9l-.4 2.5zM24.5 244.8v25.2M89 254h.3M89.7 254.3v.3M93 254.3v.3h12.3M94.3 254h.4M94.3 250.5h.4M94.7 249.6h10.6M101.6 247.1h1l-.5 2.5z"/>
<path d="M102.1 241.2v18.4M102.1 254.6l.5 2.5h-1zM168.3 241.9l.8-.4 1.3 1.2zM169.6 243.4v.2M170.4 242.7l-2.2 1.3M170.9 244.1v.2M171.1 244.1v.2M181.4 247.8l.2 .1M191.9 241.7l.2 .1M192.3 240.5l.2 .1M192.3 241l.2 .1M24.5 266.8l2.5-.5v1z"/>
<path d="M24.5 266.8h64.8M86.8 266.3l2.5 .5-2.5 .5zM105.1 264.2h161.7v10.7h-161.7zM105.1 269.6h161.7M113.4 264.2v10.7M141.7 264.2v10.7M248.8 264.2v10.7"/>
</g>
<g fill="#000">
<circle cx="201.6" cy="187.6" r=".18"/>
<circle cx="207.8" cy="197.8" r=".18"/>
<circle cx="211" cy="198.8" r=".18"/>
</g>
<g fill="none" stroke="#000" stroke-width=".71">
<path d="M10 10h400v277h-400zM70 6.6v3.4M140 6.6v3.4M207.1 5h5.8l-2.9 5zM210 0v10M280 6.6v3.4M350 6.6v3.4M6.6 74.2h3.4M410 74.2h3.5M0 148.5h10M5 145.6l5 2.9-5 2.9zM410 148.5h10.1"/>
<path d="M410 148.5l5.1-2.9v5.8zM6.6 222.7h3.4M410 222.7h3.5M70 287v3.4M140 287v3.4M210 287v10M210 287l2.9 5h-5.8zM280 287v3.4M350 287v3.4"/>
</g>
<g fill="none" stroke="#000" stroke-width=".51">
<path d="M269.7 249.5h40.3M270 242h140v45h-140zM270 257h140M303.1 257v16M310 242v15M350 257v30M390.1 257v12M270 265h33.1M270 273h80M350 269h60M350 263h60M350 280.5h60"/>
<path d="M370 280.5v6.5M390.1 280.5v6.5"/>
</g>
<g fill="#000" stroke="#000" stroke-width=".3">
<path d="M82.7 32.5l2.4 .5-2.4 .5zM86.5 25.4l2.5 .5-2.5 .4zM89.3 33l2.5-.5v1zM94 25.9l2.5-.5v.9zM101.6 30.8l.5 2.5h-1zM143.6 32.5l.5 2.5h-1zM220.4 30.8l.5 2.5h-1zM243.2 26.6l2.5-.5v1zM383.5 26.1l2.5 .5-2.5 .5zM240.7 54.7l2.5 .5-2.5 .5zM243.2 46.8l2.5-.5v1zM248.8 55.2l2.5-.5v1z"/>
<path d="M252.4 46.3l2.5 .5-2.5 .5zM312 53.6h1l-.5 2.5zM316.4 58.2h1l-.5 2.5zM374.3 46.8l2.4-.5v1zM377.9 55.9l2.5 .5-2.5 .5zM383.5 46.3l2.5 .5-2.5 .5zM386 56.4l2.5-.5v1zM143.1 67.5h1l-.5 2.5zM146.1 73.3l2.5-.5v1zM177.7 72.8l2.6 .5-2.6 .5zM246.3 76.3l2.5 .5-2.5 .5zM312.5 60.7l.5 2.6h-1z"/>
<path d="M314.6 60.7l.5 2.6h-1zM380.4 76.9l2.5-.5v1zM101.1 97h1l-.5 2.5zM219.9 97h1l-.5 2.5zM20 106.5h1l-.5 2.5zM20.5 99.2l.5 2.5h-1zM108.9 106.5h1l-.5 2.5zM109.4 99.2l.5 2.5h-1zM110.7 117.4l2.5 .5-2.5 .5zM115.5 117.9l2.5-.5v1zM206.2 106.2h1l-.5 2.5zM206.7 109l.5 2.5h-1z"/>
<path d="M208.3 117.4l2.5 .5-2.5 .5zM213.2 117.9l2.5-.5v1zM240.7 113.2l2.5 .5-2.5 .5zM248.8 113.7l2.5-.5v1zM377.9 112.1l2.5 .5-2.5 .5zM386 112.6l2.5-.5v1zM24.5 121.2l2.5-.5v1zM86.8 120.7l2.5 .5-2.5 .5zM246.3 126.2l2.5 .6-2.5 .5zM314.1 134.8h1l-.5 2.4zM314.6 137.2l.5 2.6h-1zM380.4 126.8l2.5-.5v1z"/>
<path d="M18.2 154.6l.4 2.5h-.9zM86.5 140.5l2.5 .5-2.5 .5zM86.5 146.8l2.5 .5-2.5 .5zM94 147.3l2.5-.5v1zM94.7 141l2.5-.5v1zM102.5 152.1h1l-.5 2.5zM41.2 167.1l.5 2.5h-1zM60.3 166.9l.5 2.4h-1zM103 159.6l.5 2.5h-1zM82.7 202.1l2.4 .5-2.4 .5zM89.3 202.6l2.5-.5v1zM147.9 209.7l2.2 .8-.8 .4z"/>
<path d="M314.1 212.2h1l-.5 2.5zM374.3 220.3l2.4-.5v1zM387.8 220.3l2.5-.5v1zM40.7 239.6h1l-.5 2.5zM59.8 239.9h1l-.5 2.5zM130.7 219.8l2.1 .8-.7 .4zM185.8 231.9l.8-.4 1.4 1.2zM238.9 220.4l2.5 .5-2.5 .5zM243.8 220.9l2.5-.5v1zM252.4 220.4l2.5 .5-2.5 .5zM382.9 219.8l2.5 .5-2.5 .5zM17.7 252.1h.9l-.4 2.5z"/>
<path d="M101.6 247.1h1l-.5 2.5zM102.1 254.6l.5 2.5h-1zM168.3 241.9l.8-.4 1.3 1.2zM24.5 266.8l2.5-.5v1zM86.8 266.3l2.5 .5-2.5 .5z"/>
</g>
<g font-size="7.9">
<text x="133.3" y="136.5">SIL-027-SCPU-01</text>
<text x="140.9" y="145.5">SCALE (1 : 6)</text>
<text x="267.2" y="228.3">SIL-027-SCPU-01 (Desplegada)</text>
<text x="296.6" y="237.3">SCALE (1 : 5)</text>
</g>
<g font-size="4.7">
<text x="304.5" y="260.9">Planos de fabricación</text>
<text x="304.5" y="266.2">estructura soporte TVs,</text>
<text x="304.5" y="271.6">RACK y PC SILVER V027</text>
</g>
<g font-size="4.2">
<text x="33.9" y="9.6">6</text>
<text x="103.9" y="9.6">5</text>
<text x="173.9" y="9.6">4</text>
<text x="243.8" y="9.6">3</text>
<text x="313.9" y="9.6">2</text>
<text x="383.9" y="9.6">1</text>
<text x="6.7" y="38.7">D</text>
<text x="410.5" y="38.7">D</text>
<text x="6.9" y="112.9">C</text>
<text x="410.7" y="112.9">C</text>
<text x="6.9" y="187.1">B</text>
<text x="410.7" y="187.1">B</text>
<text x="6.8" y="261.4">A</text>
<text x="410.7" y="261.4">A</text>
<text x="33.9" y="290.4">6</text>
<text x="103.9" y="290.4">5</text>
<text x="173.9" y="290.4">4</text>
<text x="243.8" y="290.4">3</text>
<text x="313.9" y="290.4">2</text>
<text x="383.9" y="290.4">1</text>
</g>
<g font-size="3.9">
<text x="89.5" y="24.3">30</text>
<text x="310.1" y="24.6">714,1</text>
<text x="78.3" y="31.5">25</text>
<text x="244.6" y="44.7">58,79</text>
<text x="375.7" y="44.7">58,79</text>
<text x="231.9" y="53.1">28,26</text>
<text x="316.1" y="52.7" transform="rotate(-90 316.1 52.7)">DOWN 90° R2</text>
<text x="142" y="54.3" transform="rotate(-90 142 54.3)">225</text>
<text x="389.9" y="54.4">28,26</text>
<text x="99.6" y="69.6" transform="rotate(-90 99.6 69.6)">412,5</text>
<text x="160.2" y="71.7">205</text>
<text x="218.3" y="69.6" transform="rotate(-90 218.3 69.6)">412,5</text>
<text x="225.9" y="76">UP 90° R2</text>
<text x="310.5" y="73.7" transform="rotate(-90 310.5 73.7)">23,26</text>
<text x="387.1" y="76.1">UP 90° R2</text>
<text x="19" y="106.1" transform="rotate(-90 19 106.1)">59</text>
<text x="107.8" y="106.1" transform="rotate(-90 107.8 106.1)">59</text>
<text x="258.3" y="106.1" transform="rotate(-90 258.3 106.1)">UP 90° R2</text>
<text x="312.5" y="107.7" transform="rotate(-90 312.5 107.7)">382,52</text>
<text x="373.5" y="106.3" transform="rotate(-90 373.5 106.3)">UP 90° R2</text>
<text x="205.2" y="109.9" transform="rotate(-90 205.2 109.9)">2</text>
<text x="229.8" y="111.7">28,26</text>
<text x="389.4" y="110.5">28,26</text>
<text x="53.9" y="119.6">389</text>
<text x="105.7" y="116.4">14</text>
<text x="160.2" y="116.4">572</text>
<text x="216.2" y="116.4">14</text>
<text x="225.6" y="126">UP 90° R2</text>
<text x="386.8" y="126">UP 90° R2</text>
<text x="327.6" y="136.5">DOWN 90° R2</text>
<text x="89.8" y="139.4">34</text>
<text x="82" y="145.8">30</text>
<text x="101.4" y="166.3" transform="rotate(-90 101.4 166.3)">30</text>
<text x="247.2" y="185.4" transform="rotate(-90 247.2 185.4)">UP 90° R2</text>
<text x="258.3" y="181.5" transform="rotate(-90 258.3 181.5)">UP 90° R2</text>
<text x="312.5" y="181.4" transform="rotate(-90 312.5 181.4)">387,26</text>
<text x="373.5" y="181.9" transform="rotate(-90 373.5 181.9)">UP 90° R2</text>
<text x="384.6" y="185.4" transform="rotate(-90 384.6 185.4)">UP 90° R2</text>
<text x="94" y="201">25</text>
<text x="16.6" y="207.6" transform="rotate(-90 16.6 207.6)">600</text>
<text x="39.6" y="207.6" transform="rotate(-90 39.6 207.6)">450</text>
<text x="58.8" y="207.6" transform="rotate(-90 58.8 207.6)">453</text>
<text x="229.3" y="218.9">12,26</text>
<text x="244.9" y="218.9">55,52</text>
<text x="375.3" y="218.2">55,52</text>
<text x="389.9" y="218.2">12,26</text>
<text x="100.6" y="246" transform="rotate(-90 100.6 246)">30</text>
<text x="53.9" y="265.2">389</text>
<text x="106" y="268.1">QTY</text>
<text x="115.7" y="268.1">PART NUMBER</text>
<text x="184.6" y="268.1">DESCRIPTION</text>
<text x="249.8" y="268.2">MASS (kg)</text>
<text x="108.3" y="273.5">1</text>
<text x="114.3" y="273.5">SIL-027-SCPU-01</text>
<text x="142.7" y="273.6">Chapa principal soporte TV central, bandeja y PC. Espesor 2 mm</text>
<text x="249.8" y="273.5">4,38</text>
<text x="358.4" y="274.9">SIL-027-STFR-01-MET01</text>
</g>
<g font-size="3.1">
<text x="312.7" y="246.8">Tolerancias para dimensiones lineales y angulares sin indicación individual</text>
<text x="312.7" y="250.4">de tolerancia, según ISO 2768-1:1989</text>
<text x="312.7" y="254">Zonas de rugosidad no especificada, Ra 3.2</text>
<text x="358.6" y="286.5">1</text>
<text x="377.6" y="285.6">A3</text>
<text x="396.1" y="285.9">6 /13</text>
</g>
<g font-size="2.4">
<text x="271.1" y="244.4">MATERIAL:</text>
<text x="271.2" y="252">ACABADO SUPERFICIAL:</text>
<text x="271.3" y="248">Steel, Mild</text>
<text x="271.1" y="259.7">SCALE:</text>
<text x="350.4" y="260.8">DRAWN: Carlos Ruiz Madrigal</text>
<text x="391.1" y="260.6">17/09/2015</text>
<text x="350.5" y="267">CHECKED: Antonio Garcia</text>
<text x="391.2" y="266.7">17/09/2015</text>
<text x="350.5" y="271.4">DWG NO:</text>
<text x="350.7" y="276.9">Id. Ref:</text>
<text x="350.7" y="282.8">REV</text>
<text x="371.1" y="282.9">SIZE</text>
<text x="390.8" y="283">SHEET</text>
</g>
</svg>
